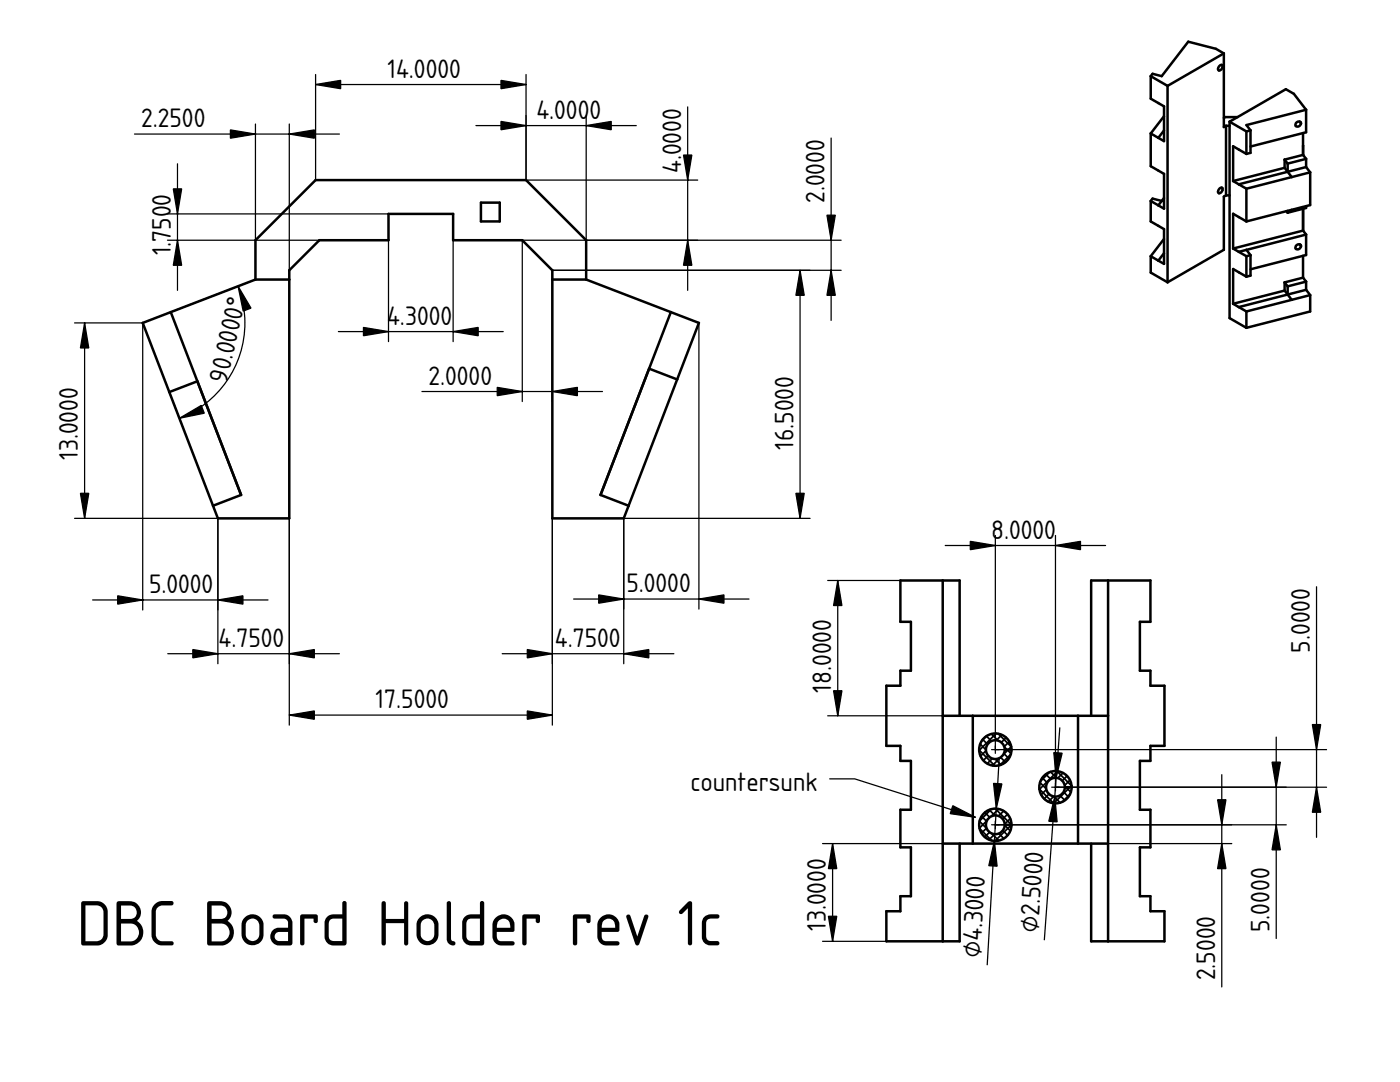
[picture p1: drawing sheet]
<svg xmlns="http://www.w3.org/2000/svg" width="279mm" height="216mm" viewBox="0 0 279 216" stroke-linecap="round" stroke-linejoin="round" font-family="sans-serif">
<path d="M84 69.7h.1" fill="none" stroke="#000" stroke-width=".2"/>
<g fill="#fff">
<path d="M110.2 55.8h6.8l16.9 6.5-14 36.5 5.6 2.1-1 2.5h-14.3z" fill-rule="evenodd"/>
<path d="M34.1 62.3l16.9-6.5h6.7v47.6h-14.2l-1-2.5 5.6-2.1z" fill-rule="evenodd"/>
<path d="M51 47.9l12-12h42l12 12v7.9h-6.8v-1.9l-6-6h-13.8v-5.2h-12.9v5.2h-13.8l-6 6v1.9h-6.7z" fill-rule="evenodd"/>
<path d="M129.5 73.6l5.6 2.1-9.6 25.2-5.6-2.1z" fill-rule="evenodd"/>
<path d="M33.8 78.2l5.6-2.1 8.7 22.7-5.6 2.1z" fill-rule="evenodd"/>
<path d="M28.5 64.4l5.6-2.1 5.3 13.8-5.6 2.1z" fill-rule="evenodd"/>
<path d="M133.9 62.3l5.6 2.1-4.4 11.3-5.6-2.1z" fill-rule="evenodd"/>
<path d="M96 40.4h3.7v3.8h-3.7z" fill-rule="evenodd"/>
</g>
<path d="M51 55.8v-7.9l12-12h42l12 12v7.9M51 55.8l-22.5 8.6 15 39h14.2v-49.5l6-6h13.8v-5.2h12.9v5.2h13.8l6 6v49.5h14.3l10.6-27.7M51 55.8h6.7M96 40.4h3.7v3.8h-3.7zM110.2 55.8h6.8M117 55.8l16.9 6.5M34.1 62.3l14 36.5-5.6 2.1M39.4 76.1l-5.6 2.1M129.5 73.6l5.6 2.1M133.9 62.3l5.6 2.1-4.4 11.3M133.9 62.3l-14 36.5 5.6 2.1" fill="none" stroke="#000" stroke-width=".5"/>
<path d="M84 69.7h.1" fill="none" stroke="#000" stroke-width=".2"/>
<g fill="none" stroke="#000" stroke-width=".25">
<path d="M63 16.9h42M63 14.9v21M105 14.9v21h34.2M26.8 26.7h40.9M35.4 32.7v25.2M51 24.7v23.2M57.7 24.7v29.2M95 25.1h32M117 23.1v24.8M137.2 21.3v36.6M165.9 27.5v36.4M33.4 47.9h30.3"/>
<path d="M33.4 42.7h44.1M47.5 57.1a20.4 20.4 0 0 1-11.7 26.4M49.4 56.4l-15.3 5.9M77.5 47.9v20.3M90.4 47.9v20.3M159.7 53.9v49.5M167.9 53.9h-57.7v26.2M167.9 47.9h-63.7v32.2M14.9 64.4h13.6v57.3M16.9 64.4v39M33.8 78.2l2.7 7.1M67.5 66.2h32.9"/>
<path d="M84.2 78.1h36M139.5 64.4v57.1M14.9 103.4h28.6v29M18.5 119.7h35M57.7 103.4v41.3M110.2 103.4v41.3M114.5 119.5h35M161.7 103.4h-37.2v29M33.5 130.4h34.2M100.2 130.4h34.3M57.7 142.7h52.5"/>
</g>
<g fill="#000" stroke="#000" stroke-width=".25">
<path d="M63 16.9l5-.9v1.7zM100 16l5 .9-5 .8zM46 25.9l5 .8-5 .9zM57.7 26.7l5-.8v1.7zM100 24.2l5 .9-5 .8zM117 25.1l5-.9v1.7zM136.4 30.9h1.7l-.9 5zM35.4 47.9l.9 5h-1.7zM34.6 37.7h1.7l-.9 5zM47.5 57.1l2.6 4.4-1.6 .6zM137.2 47.9l.9 5h-1.7zM159.7 53.9l.8 5h-1.7z"/>
<path d="M165 42.9h1.7l-.8 5zM165.9 53.9l.8 5h-1.7zM16.9 64.4l.8 5h-1.6zM72.5 65.3l5 .9-5 .8zM90.4 66.2l5-.9v1.7zM99.2 77.3l5 .8-5 .9zM110.2 78.1l5-.8v1.7zM35.8 83.5l4.4-2.6 .6 1.5zM16.1 98.4h1.6l-.8 5zM23.5 118.9l5 .8-5 .8zM43.5 119.7l5-.8v1.6zM119.5 118.7l5 .8-5 .9z"/>
<path d="M139.5 119.5l5-.8v1.7zM158.8 98.4h1.7l-.8 5zM38.5 129.6l5 .8-5 .9zM57.7 130.4l5-.8v1.7zM105.2 129.6l5 .8-5 .9zM124.5 130.4l5-.8v1.7zM57.7 142.7l5-.8v1.6zM105.2 141.9l5 .8-5 .8z"/>
</g>
<path d="M179.7 115.8h11.8v27h26.3v-27h11.8v8.3h-2.1v9.7h2.1v3h2.8v12h-2.8v3h-2.1v9.8h2.1v7.5h-2.1v9.7h2.1v3h2.8v6h-14.6v-19.5h-26.3v19.5h-14.6v-6h2.8v-3h2.1v-9.7h-2.1v-7.5h2.1v-9.8h-2.1v-3h-2.8v-12h2.8v-3h2.1v-9.7h-2.1z" fill-rule="evenodd" fill="#fff"/>
<path d="M204.6 151.8h.1" fill="none" stroke="#000" stroke-width=".2"/>
<g fill="#fff">
<path d="M221.1 115.8h8.5v8.3h-2.1v9.7h2.1v3h2.8v12h-2.8v3h-2.1v9.8h2.1v7.5h-2.1v9.7h2.1v3h2.8v6h-11.3z" fill-rule="evenodd"/>
<path d="M179.7 115.8h8.4v72h-11.2v-6h2.8v-3h2.1v-9.7h-2.1v-7.5h2.1v-9.8h-2.1v-3h-2.8v-12h2.8v-3h2.1v-9.7h-2.1z" fill-rule="evenodd"/>
<path d="M194.1 142.8h21v25.5h-21z" fill-rule="evenodd"/>
</g>
<path d="M204.6 151.8h.1" fill="none" stroke="#000" stroke-width=".2"/>
<g fill="#fff">
<path d="M188.1 142.8h6v25.5h-6z" fill-rule="evenodd"/>
<path d="M215.1 142.8h6v25.5h-6z" fill-rule="evenodd"/>
<path d="M188.1 115.8h3.4v27h-3.4z" fill-rule="evenodd"/>
<path d="M217.8 115.8h3.3v27h-3.3z" fill-rule="evenodd"/>
<path d="M188.1 168.3h3.4v19.5h-3.4z" fill-rule="evenodd"/>
<path d="M217.8 168.3h3.3v19.5h-3.3z" fill-rule="evenodd"/>
<path d="M208.4 154.8a3.2 3.2 0 0 1 3.5-.7 3.2 3.2 0 0 1 2 3h-1.4a1.88 1.88 0 0 1-2.6 1.7 1.88 1.88 0 0 1-.5-3.2 1.88 1.88 0 0 1 3 1l.1 .5h1.4a3.2 3.2 0 0 1-4.5 3 3.2 3.2 0 0 1-1-5.3z" fill-rule="evenodd"/>
<path d="M196.4 162.3a3.2 3.2 0 0 1 3.5-.7 3.2 3.2 0 0 1 2 3h-1.4a1.88 1.88 0 0 1-2.6 1.7 1.88 1.88 0 0 1-.5-3.2 1.88 1.88 0 0 1 3 1l.1 .5h1.4a3.2 3.2 0 0 1-4.5 3 3.2 3.2 0 0 1-1-5.3z" fill-rule="evenodd"/>
<path d="M196.4 147.3a3.2 3.2 0 0 1 3.5-.7 3.2 3.2 0 0 1 2 3h-1.4a1.88 1.88 0 0 1-2.6 1.7 1.88 1.88 0 0 1-.5-3.2 1.88 1.88 0 0 1 3 1l.1 .5h1.4a3.2 3.2 0 0 1-4.5 3 3.2 3.2 0 0 1-1-5.3z" fill-rule="evenodd"/>
<circle cx="198.6" cy="164.6" r="3.2"/>
</g>
<path d="M204.6 151.8h.1" fill="none" stroke="#000" stroke-width=".2"/>
<path d="M195.5 163.9l3.8 3.8M195.5 165.3l2.4 2.4M195.9 162.9l4.4 4.4M196.6 162.1l4.5 4.6M197.4 161.6l4.2 4.2M197.8 161.5l-2.3 2.3M198.6 161.4l3.3 3.2-3.3 3.2M199.3 161.4l-3.8 3.8M200.3 161.8l-4.4 4.4M201.1 162.5l-4.6 4.5M201.6 163.3l-4.2 4.3" fill="none" stroke="#000" stroke-width=".35"/>
<circle cx="210.6" cy="157.1" r="3.2" fill="#fff"/>
<path d="M204.6 151.8h.1" fill="none" stroke="#000" stroke-width=".2"/>
<g fill="none" stroke="#000" stroke-width=".35">
<path d="M207.4 157.5l2.9 2.8M207.6 156.2l4 4M208 155.2l4.5 4.5M208.7 154.5l4.5 4.5M209.5 154.1l-1.9 1.8M209.6 154l4.1 4.1M210.9 153.9l3 2.9M211.1 153.9l-3.7 3.6M212.1 154.2l-4.3 4.4M213 154.8l-4.6 4.6M213.5 155.7l-4.3 4.3M213.5 158.5l-1.5 1.5"/>
<path d="M213.8 156.8l-3.5 3.5"/>
</g>
<circle cx="198.6" cy="149.6" r="3.2" fill="#fff"/>
<path d="M204.6 151.8h.1" fill="none" stroke="#000" stroke-width=".2"/>
<path d="M195.4 149.7l3.1 3.1M195.6 148.5l4.2 4.1M196.1 147.6l4.6 4.5M196.8 146.9l-.8 .9M196.9 146.9l4.4 4.5M197.8 146.5l4 3.9M198.8 146.4l-3.4 3.3M199.2 146.4l2.6 2.6-3.7 3.8M199.9 146.6l-4.2 4.3M200.8 147.2l-4.6 4.5M201.4 148l-4.4 4.4M201.7 150.5l-2.1 2.2" fill="none" stroke="#000" stroke-width=".35"/>
<g fill="#fff">
<circle cx="210.6" cy="157.1" r="1.88"/>
<circle cx="198.6" cy="149.6" r="1.88"/>
<circle cx="198.6" cy="164.6" r="1.88"/>
</g>
<g fill="none" stroke="#000" stroke-width=".5">
<path d="M188.1 115.8v72M221.1 115.8v72M188.1 142.8h33M191.5 142.8v-27h-11.8v8.3h2.1v9.7h-2.1v3h-2.8v12h2.8v3h2.1v9.8h-2.1v7.5h2.1v9.7h-2.1v3h-2.8v6h14.6v-19.5M194.1 142.8v25.5M200.5 149.6h1.4M212.5 157.1h1.4M215.1 142.8v25.5M217.8 142.8v-27h11.8v8.3h-2.1v9.7h2.1v3h2.8v12h-2.8v3h-2.1v9.8h2.1v7.5h-2.1v9.7h2.1v3h2.8v6h-14.6v-19.5M188.1 168.3h33M200.5 164.6h1.4"/>
<circle cx="198.6" cy="149.6" r="3.2"/>
<circle cx="198.6" cy="149.6" r="1.88"/>
<circle cx="210.6" cy="157.1" r="3.2"/>
<circle cx="210.6" cy="157.1" r="1.88"/>
<circle cx="198.6" cy="164.6" r="3.2"/>
<circle cx="198.6" cy="164.6" r="1.88"/>
</g>
<g fill="#000" stroke="#080808" stroke-width=".25">
<path d="M198.6 148.8v1.5zM197.9 149.6h1.5z" fill-rule="evenodd"/>
<path d="M210.6 156.3v1.5zM209.9 157.1h1.5z" fill-rule="evenodd"/>
<path d="M198.6 163.8v1.5zM197.9 164.6h1.5z" fill-rule="evenodd"/>
</g>
<path d="M204.6 151.8h.1" fill="none" stroke="#000" stroke-width=".2"/>
<g fill="none" stroke="#000" stroke-width=".25">
<path d="M165.2 115.8h14.5M167.2 115.8v27M188.6 108.8h32M198.6 106.8v42.8h66.1M210.6 106.8v50.3h54.1M262.7 117.1v50M165.2 142.8h22.9M165.6 155.4h5l24.1 7.7M199.4 151.4l-2.4 41.1M211.5 145.2l-3.1 42.3M243.8 154.6v42.3M254.7 147.1v40.2"/>
<path d="M164.2 168.3h23.9M166.2 168.3v19.5M198.6 164.6h58.1M221.1 168.3h24.7M164.2 187.8h12.7"/>
</g>
<g fill="#000" stroke="#000" stroke-width=".25">
<path d="M167.2 115.8l.8 5h-1.6zM193.6 108l5 .8-5 .9zM210.6 108.8l5-.8v1.7zM166.4 137.8h1.6l-.8 5zM210.5 158.9l.5 5.1-1.7-.1zM210.3 150.2l1.7 .1-1.2 4.9zM253.9 152.1h1.6l-.8 5zM262.7 157.1l.9 5h-1.7zM261.9 144.6h1.7l-.9 5zM166.2 168.3l.8 5h-1.7zM190.2 160.8l4.5 2.3-5.1-.7zM198.5 167.8l.5 5-1.7-.1z"/>
<path d="M198.3 156.3l1.6 .1-1.1 5zM243.8 168.3l.9 5h-1.7zM243 159.6h1.7l-.9 5zM254.7 164.6l.8 5h-1.6zM165.3 182.8h1.7l-.8 5z"/>
</g>
<path d="M230 14.7l1.8 .5 5.3-6.9 5.6 1.4 1.5 1v12.8l.3-.1h2.5l9.6-5.6 1.6 .9 2.5 3.2v4.5l-.6 .1v4.4l.6 .8v1.6l.8 1.1v6.5l-.8 .2v.4l-.6 .2v4.3l.6 .8v4.1l-.6 .1v4.4l.6 .8v1.6l.8 1.1v3.2l-12.8 3.3-3.3-1.9v-24.5h-.7l-.5 .2v10.6l-11.2 6.5-3.3-1.9v-3.3l2.6-3.4v-2l-2.6-1.5v-4.1l.3-.5 1.8 .5 .5-.6v-4.8l-2.6-1.5v-6.6l2.6-3.4v-2l-2.6-1.5v-4.5z" fill-rule="evenodd" fill="#fff"/>
<path d="M245.6 36.9h.1" fill="none" stroke="#000" stroke-width=".2"/>
<g fill="#fff">
<path d="M233 17.1l11.2-6.4v14.7l.5-.3v13.9l-.5 .2v10.6l-11.2 6.5z" fill-rule="evenodd"/>
<path d="M248.7 37.7l12.8-3.3v6.5l-12.8 3.3z" fill-rule="evenodd"/>
<path d="M245.4 24.3l3.3 1.9v4.5l-2.6-1.5v6.9l2.6 1.6v6.5l-2.6-1.5v6.9l2.6 1.5v4.1l-2.6-1.5v6.9l2.6 1.5v3.3l-3.3-1.9z" fill-rule="evenodd"/>
</g>
<path d="M245.6 36.9h.1" fill="none" stroke="#000" stroke-width=".2"/>
<g fill="#fff">
<path d="M232.3 26v2.2l-1.1-.7z"/>
<path d="M232.3 50.5v2.2l-1.1-.7z"/>
<path d="M256.7 42.1h.3v.3z"/>
<path d="M260.1 41.7v4.3z"/>
<path d="M260.1 29.1v1.8z"/>
<path d="M229.7 15.2l3.3 1.9v39.2l-3.3-1.9v-3.3l2.6 1.6v-7l-2.6-1.5v-4.1l2.6 1.5v-6.9l-2.6-1.5v-6.6l2.6 1.6v-7l-2.6-1.5z" fill-rule="evenodd"/>
<path d="M246.1 29.2l2.6 1.5 .9-.2v-1.3l10.5-2.7v4.4l-3.7 1v1.6l-10.3 2.6z" fill-rule="evenodd"/>
<path d="M246.1 53.7l2.6 1.5 .9-.2v-1.3l10.5-2.7v4.4l-3.7 .9v1.7l-10.3 2.6z" fill-rule="evenodd"/>
<path d="M246.1 42.7l2.6 1.5 8-2.1 .3 .3 3.1-.7v4.3l-14 3.6z" fill-rule="evenodd"/>
<path d="M248.8 25l11.9-3.1v4.5l-11.1 2.8v-3.2z" fill-rule="evenodd"/>
<path d="M230 14.7l1.8 .5 5.3-6.9 5.6 1.4 1.5 1-11.2 6.4-3.3-1.9z" fill-rule="evenodd"/>
<path d="M245.4 24.3l11.2-6.5 1.6 .9 2.5 3.2-11.9 3.1 .8 1-.9 .2z" fill-rule="evenodd"/>
<path d="M248.8 49.9l11.9-3.1v4.1l-11.1 2.8v-2.8z" fill-rule="evenodd"/>
<path d="M248.7 62.1l12.8-3.2v3.2l-12.8 3.3z" fill-rule="evenodd"/>
<path d="M246.1 49.6l14-3.6 .6 .8-13.5 3.5z" fill-rule="evenodd"/>
<path d="M247.2 61.3l9.8-2.5 .8 1-9.1 2.3z" fill-rule="evenodd"/>
<path d="M247.2 36.8l9.8-2.5 .8 1-9.1 2.4z" fill-rule="evenodd"/>
<path d="M244.7 25.1h.7v13.9h-.7z" fill-rule="evenodd"/>
<path d="M246.1 60.6l10.3-2.6 .6 .8-9.8 2.5z" fill-rule="evenodd"/>
<path d="M246.1 36.1l10.3-2.6 .6 .8-9.8 2.5z" fill-rule="evenodd"/>
<path d="M257 57.1l3.7-.9v1.6l-3.7 1z" fill-rule="evenodd"/>
<path d="M257 32.6l3.7-.9v1.6l-3.7 1z" fill-rule="evenodd"/>
<path d="M232.3 23.2v2.8l-1.1 1.5-1.5-.9z" fill-rule="evenodd"/>
<path d="M232.3 47.7v2.8l-1.1 1.5-1.5-.9z" fill-rule="evenodd"/>
<path d="M257 34.3l3.7-1 .8 1.1-3.7 .9z" fill-rule="evenodd"/>
<path d="M257 58.8l3.7-1 .8 1.1-3.7 .9z" fill-rule="evenodd"/>
<path d="M248.7 26.2l.9-.2v4.5l-.9 .2z" fill-rule="evenodd"/>
<path d="M256.4 31.9l3.7-1 .6 .8-3.7 .9z" fill-rule="evenodd"/>
<path d="M256.4 56.3l3.7-.9 .6 .8-3.7 .9z" fill-rule="evenodd"/>
<path d="M248.7 51.1l.9-.2v4.1l-.9 .2z" fill-rule="evenodd"/>
<path d="M244.2 23.5l.3-.1h2.5l-1.6 .9v.8h-.7l-.5 .3z" fill-rule="evenodd"/>
<path d="M247.2 50.3l1.6-.4 .8 1-.9 .2z" fill-rule="evenodd"/>
<path d="M230 39.6l1.8 .5-.6 .9-1.5-.9z" fill-rule="evenodd"/>
<path d="M257 42.1l3.7-1v.4l-3.7 .9z" fill-rule="evenodd"/>
<path d="M232.3 39.5v2.1l-1.1-.6z" fill-rule="evenodd"/>
<path d="M256.4 56.3l.6 .8v1.7l-.6-.8z" fill-rule="evenodd"/>
<path d="M256.4 31.9l.6 .7v1.7l-.6-.8z" fill-rule="evenodd"/>
<path d="M258.7 24.5l.2-.2a.45 .45 0 0 1 .7 .1 .45 .45 0 0 1-.2 .6 .52 .52 0 0 1-.9-.1z" fill-rule="evenodd"/>
<path d="M258.7 49l.2-.2a.45 .45 0 0 1 .7 .1 .45 .45 0 0 1-.2 .6 .52 .52 0 0 1-.9-.1z" fill-rule="evenodd"/>
<path d="M258.7 24.5l.7-.2 .2 .3a.55 .55 0 0 1-.4 .7 .55 .55 0 0 1-.6-.6z" fill-rule="evenodd"/>
<path d="M258.7 49l.7-.3 .2 .4a.55 .55 0 0 1-.4 .7 .55 .55 0 0 1-.6-.6z" fill-rule="evenodd"/>
<path d="M243.4 13.1l.4-.2 .2 .2-.1 .6-.5 .4a.49 .49 0 0 1-.4-.5 .49 .49 0 0 1 .4-.5z" fill-rule="evenodd"/>
<path d="M243.4 37.6l.4-.2 .2 .2-.1 .6-.5 .4a.49 .49 0 0 1-.4-.5 .49 .49 0 0 1 .4-.5z" fill-rule="evenodd"/>
<path d="M259.4 48.7l.2 .4z" fill-rule="evenodd"/>
<path d="M259.4 24.3l.2 .3z" fill-rule="evenodd"/>
</g>
<g fill="none" stroke="#000" stroke-width=".5">
<path d="M229.7 15.2l3.3 1.9M229.7 15.2v4.5l2.6 1.5v7l-2.6-1.6M233 17.1v39.2M243.4 13.1l.4-.2 .2 .2-.1 .6-.5 .4a.49 .49 0 0 1-.4-.5 .49 .49 0 0 1 .4-.5zM244.2 10.7v14.7l.5-.3M244.2 10.7l-11.2 6.4M244.2 10.7l-1.5-1-5.6-1.4-5.3 6.9-1.8-.5-.3 .5M229.7 26.6v6.6l2.6 1.5v6.9l-2.6-1.5M232.3 39.5l-1.1 1.5M232.3 23.2l-2.6 3.4M232.3 26l-1.1 1.5M243.4 37.6l.4-.2 .2 .2-.1 .6-.5 .4a.49 .49 0 0 1-.4-.5 .49 .49 0 0 1 .4-.5z"/>
<path d="M244.7 39l-.5 .2v10.6l-11.2 6.5M244.7 39h.7M244.7 25.1h.7M244.7 25.1v13.9M245.4 24.3v39.2l3.3 1.9M245.4 24.3l3.3 1.9M246.1 36.1l2.6 1.6M247 23.4h-2.5l-.3 .1M248.7 30.7l-2.6-1.5v6.9M248.7 26.2v4.5M248.7 37.7v6.5M249.6 26l-.9 .2"/>
<path d="M249.6 26v4.5l-.9 .2M256.4 31.9v1.6M256.4 33.5l-10.3 2.6M256.4 31.9l.6 .7M256.4 33.5l1.4 1.8M257 32.6v1.7M257.8 35.3l-9.1 2.4M258.8 24.4l.6-.1a.55 .55 0 0 1 0 .8 .55 .55 0 0 1-.9-.2zM259.4 24.3l.2 .3M260.1 29.1h.1M260.1 26.5v4.4M260.1 30.9l.6 .8"/>
<path d="M260.1 30.9l-3.7 1M260.7 21.9l-2.5-3.2-1.6-.9-11.2 6.5M260.7 21.9v4.5l-11.1 2.8M260.7 31.7v1.6M260.7 33.3l.8 1.1M260.7 21.9l-11.9 3.1 .8 1M260.7 31.7l-3.7 .9M260.7 33.3l-13.5 3.5M261.5 34.4v6.5l-12.8 3.3M261.5 34.4l-3.7 .9M229.7 51.1v3.3l3.3 1.9M229.7 40.1v4.1l2.6 1.5v7l-2.6-1.6"/>
<path d="M231.8 40.1l-1.8-.5-.3 .5M232.3 47.7l-2.6 3.4M232.3 50.5l-1.1 1.5M246.1 49.6l2.6 1.5M248.7 44.2l-2.6-1.5v6.9M248.7 55.2l-2.6-1.5v6.9M248.7 51.1v4.1M248.8 49.9l.8 1M249.6 50.9v4.1l-.9 .2M249.6 50.9l-.9 .2M256.4 56.3v1.7M256.4 58l-10.3 2.6"/>
<path d="M256.4 56.3l.6 .8M256.4 58l1.4 1.8M256.7 42.1l.3 .3M257 42.1v.3M257 57.1v1.7M258.8 48.9l.6-.2a.55 .55 0 0 1 0 .9 .55 .55 0 0 1-.9-.2zM259.4 48.7l.2 .4M260.1 51v4.4M260.1 46l.6 .8M260.1 55.4l.6 .8M260.1 46l-14 3.6M260.1 55.4l-3.7 .9"/>
<path d="M260.1 41.7v4.3M260.7 41.1v.4l-3.7 .9M260.7 46.8v4.1l-11.1 2.8M260.7 56.2v1.6M260.7 57.8l.8 1.1M260.7 46.8l-13.5 3.5M260.7 56.2l-3.7 .9M260.7 57.8l-13.5 3.5M261.5 58.9v3.2l-12.8 3.3M261.5 58.9l-12.8 3.2M246.1 60.6l2.6 1.5M248.7 62.1v3.3"/>
</g>
<text font-size="12" x="15.3" y="188.7">DBC Board Holder rev 1c</text>
<g font-size="5">
<text x="77.3" y="15.5">14.0000</text>
<text x="107" y="23.7">4.000</text>
<text x="117.6" y="23.7">0</text>
<text x="28.2" y="25.4">2.2500</text>
<text x="135.9" y="34.6" transform="rotate(-90 135.9 34.6)">4.0000</text>
<text x="164.5" y="40.5" transform="rotate(-90 164.5 40.5)">2.0000</text>
<text x="34.1" y="51" transform="rotate(-90 34.1 51)">1.7500</text>
<text x="77.3" y="64.8">4.3000</text>
<text x="45.3" y="76.5" transform="rotate(-77 45.3 76.5)">90.0000°</text>
<text x="85.5" y="76.8">2.0000</text>
<text x="158.3" y="89.8" transform="rotate(-90 158.3 89.8)">16.5000</text>
<text x="15.6" y="91.8" transform="rotate(-90 15.6 91.8)">13.0000</text>
<text x="197.8" y="107.5">8.0000</text>
<text x="29.7" y="118.4">5.0000</text>
<text x="125" y="118.2">5.0000</text>
<text x="43.6" y="129.1">4.7500</text>
<text x="110.7" y="129.1">4.7500</text>
<text x="261.4" y="130.2" transform="rotate(-90 261.4 130.2)">5.0000</text>
<text x="75" y="141.4">17.5000</text>
<text x="165.9" y="138.2" transform="rotate(-90 165.9 138.2)">18.0000</text>
<text x="137.8" y="157.8">countersunk</text>
<text x="164.8" y="185.8" transform="rotate(-90 164.8 185.8)">13.0000</text>
<text x="253.4" y="186" transform="rotate(-90 253.4 186)">5.0000</text>
<text x="195.7" y="191.1" transform="rotate(-87 195.7 191.1)">⌀4.3000</text>
<text x="207.1" y="186.1" transform="rotate(-86 207.1 186.1)">⌀2.5000</text>
<text x="242.5" y="195.6" transform="rotate(-90 242.5 195.6)">2.5000</text>
</g>
</svg>
